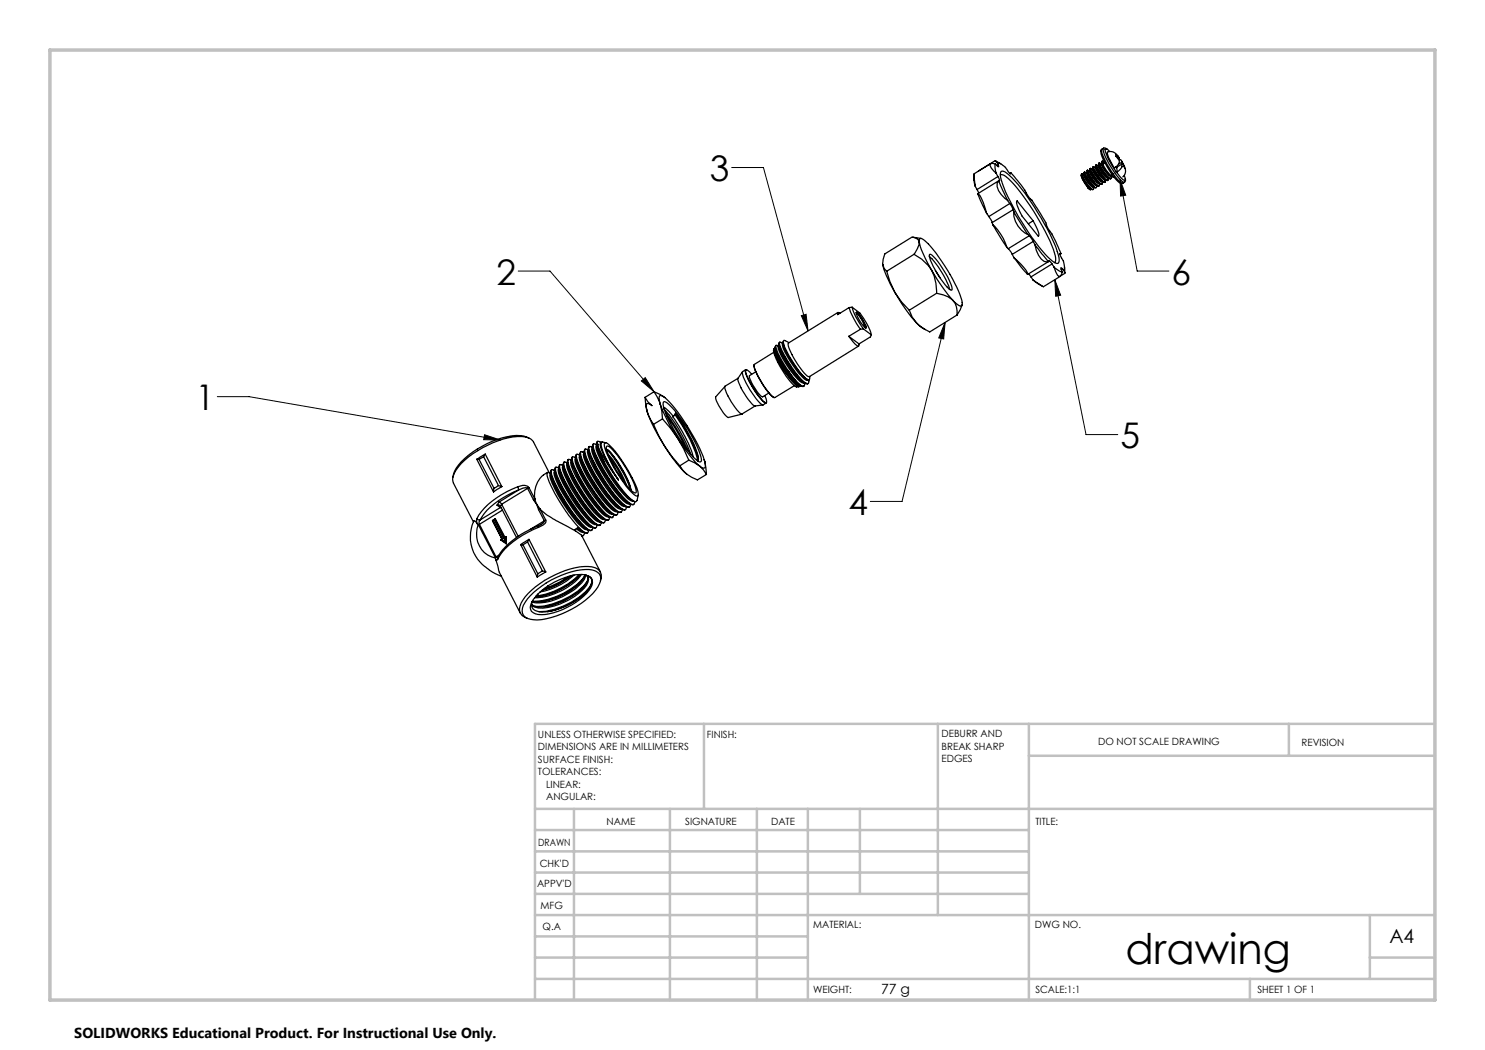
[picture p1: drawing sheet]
<svg xmlns="http://www.w3.org/2000/svg" width="297mm" height="210mm" viewBox="0 0 297 210" stroke-linecap="round" stroke-linejoin="round" font-family="sans-serif">
<g fill="none" stroke="#000" stroke-width=".25">
<path d="M194.8 34.8l.3 2.4M194.8 35v1.1l.3 1.1M195.1 37.2l.3 .7M195.4 37.9l.3 .7M195.5 38.8h.2a8.2 8.2 0 0 1 1.6 3.9M195.5 38.8l1.8 3.9M198.1 32.7l-3.4 2.1M199 32.1l-3.3 2.1M199.1 32.8a2.8 2.8 0 0 0 .1 1.8M199.1 32.8l.4 .4M199.1 32.8l-.7-.1-.4 .1a2.29 2.29 0 0 0 1.2 1.8M199.2 34.6l.4 .7"/>
<path d="M199.5 32.6l.2 .4M199.5 32.6a4.3 4.3 0 0 1 2.4 2l.2 .1M199.5 32.6l-.5-.4 1.1 .6M199.6 35.3l.3 .7-.2 .2M199.6 35.3l-4.2 2.6M199.7 33v.4l-.2-.2M199.7 33l-.2 .2M199.7 36.2l1.8 3.9M199.7 36.2a2.03 2.03 0 0 0 .5 2.7l1.3 1.2M199.7 36.2l-4.2 2.6M200.1 35a1.12 1.12 0 0 1 1.2 .4 40.2 40.2 0 0 1 7.8 10.9 14 14 0 0 1 2 5.8l-.2 .4M200.2 34.3a1 1 0 0 1 1.2 .4 36.8 36.8 0 0 1 7.4 10 21.6 21.6 0 0 1 3 7.3l-.1 .6a1 1 0 0 1-1.2-.4 43.5 43.5 0 0 1-9-13.1l-1.3-3.2a2.04 2.04 0 0 1 0-1.6z"/>
<path d="M202.1 34.7h.1M202.2 34.6l-.2 .1M202.2 34.6l-.1 .1M202.2 34.6l.3 .4a25 25 0 0 1 3.4 4.6l.2 .2a24 24 0 0 1 3.1 4.9l.4 1a17.4 17.4 0 0 1 2.6 5l-.2 .1M216.3 35.1l.2 .7M216.3 34.8l.1 .5M216.4 34.8l.3 .2M216.4 34.8h.1M216.4 35.3l-.1-.3v-.2a6.4 6.4 0 0 0 2.2 3.1l.2-.1v-.3M216.4 35.3l1 1.6a1.65 1.65 0 0 0 1.2 1h.1M216.5 35.8l1 1.4 .9 .7M216.5 35.8l1.1 1.8"/>
<path d="M216.8 34.6a4.8 4.8 0 0 0 2.1 2.9M216.9 34.9h-.1a3.4 3.4 0 0 0 1.4 2.3l.5 .2M217 34.4l.3 .2 .2-.1M217.3 34.6a4.2 4.2 0 0 0 1.9 2.5M217.4 34.2a4.7 4.7 0 0 0 2.1 3M217.4 34.1l.1-.1 .2 .7a6.8 6.8 0 0 0 2 2.4l.2-.1v-.3h-.2a4.9 4.9 0 0 1-1.8-2.4M217.5 34.1a6.2 6.2 0 0 0 2.1 3.1h.1M217.6 34.1l.3 .1M217.6 37.6l.5 .2v.2zM218 33.8a4.4 4.4 0 0 0 1.6 2.7l.1 .1M218 34.2h-.1M218.1 33.8h-.1a6.8 6.8 0 0 0 2.2 3.1l.1-.1"/>
<path d="M218.1 33.7a6.9 6.9 0 0 0 2.2 3.1h.2v-.5l-.2 .1a5.4 5.4 0 0 1-1.8-2.5M218.1 33.7h-.1M218.1 33.7l.4 .2M218.6 33.5a4.8 4.8 0 0 0 2.1 2.9M218.6 33.8l-.1 .1M218.6 33.4a7.5 7.5 0 0 0 2.2 3.1h.1M218.7 33.3l.2 .8 .7 .9a2.21 2.21 0 0 0 1.5 1.4v-.4M218.7 33.3l-.1 .1M218.7 33.3l.4 .2M218.7 33.3h.1M219.2 33.1a4.5 4.5 0 0 0 2.1 3M219.2 33.4l-.2 .1a4.2 4.2 0 0 0 2 2.5"/>
<path d="M219.3 37.1v.4a6 6 0 0 1-2.4-3.1v.1a5.9 5.9 0 0 0 2.1 3.1l.1-.1M219.3 32.9l-.1 .1a6.2 6.2 0 0 0 2.2 3.1h.2M219.3 37.5l-.1 .1M219.3 33l.4 1.1 1.2 1.5 .7 .5v-.5a4.2 4.2 0 0 1-2-2.4h.1M219.3 32.9v.1M219.3 33l.5 .1M219.7 36.6l.4 .2M219.8 32.7a4.2 4.2 0 0 0 1.5 2.7l.6 .3M219.8 32.7a6.2 6.2 0 0 0 2.2 3.1l.2-.1M219.9 32.6l.5 .1M219.9 32.6l.7 1.5a3.9 3.9 0 0 0 1.6 1.6v-.3M219.9 32.6h-.1"/>
<path d="M219.9 37.2h-.1M220.2 30.6a14 14 0 0 0 2.2 4.2M220.2 32.8l.1 .2a4.5 4.5 0 0 0 1.8 2.3M220.3 32.4a4.7 4.7 0 0 0 2.2 2.9M220.4 29.9l-.2 .2-.1 .3M220.4 32.3h-.1a6.8 6.8 0 0 0 2.3 3.1h.1M220.4 36.8l-.1 .1M220.5 32.2l-.1 .1M220.7 29.7l.3-.1 .3 .2M220.7 29.7l-.1 .1a14.1 14.1 0 0 0 4.1 6.6l.2 .1-.4 .2M220.7 29.7l-.4 .2a6.5 6.5 0 0 0 1.5 3.6 7.1 7.1 0 0 0 2.7 3.2M220.9 32.4h-.1"/>
<path d="M221 32.6l-.4 .2-.2-.5 .4 .1 .1 .3M221 36.4l-.1 .1M221.1 35.9l-.1 .1M221.5 30.5a1.73 1.73 0 0 1 2.3 1.2l-.6-.8v.4l.7 .9a1.81 1.81 0 0 1-1 1.4l-1.2-2.2zM221.9 30.3l-.5-.5h-.3a11.7 11.7 0 0 0 3.2 5.9l.7 .3-.1-.9M222.2 35.3v.2M222.4 34.8l1.2 1.5a.76 .76 0 0 0 .9 .4M222.7 35.3v.1M223.5 33.4h-.3l.2 1 .3-.2a1.43 1.43 0 0 0 .7-1.4l-1.1 .7M223.8 32h.4l.2 .4M223.8 31.7l-.2 .1M224.3 32.1a2.87 2.87 0 0 1 .6 2.9l-.4 .4"/>
<path d="M224.4 32.4l.5 .9M224.4 32.4l-.7 .4M224.9 33.3v.4M224.9 33.3h-.5M225.1 35.9v.4l-.2 .2M176.6 52.9l.2 .8 .5 .5M176.6 52.9a18.8 18.8 0 0 0 2.4 5.6M177.3 54.2l.7 2.1 1 2.2M179 58.5l1.3 1.9 1.6 1.6M179 58.5a35.2 35.2 0 0 0 4.3 6.1M182.4 47.4l-5.4 3.4-.4 1v1.1M182.8 50.9l1.6 .9 1.3 1.4 .6 .8"/>
<path d="M182.8 50.9l-5.5 3.3M183.8 48.4a21.1 21.1 0 0 0 2.5 5.6M183.8 48.4l.1-.6 .4-.1a10.8 10.8 0 0 1 3.5 3.8 28.8 28.8 0 0 1 4.6 9v.6l-.4 .1-1.4-1.1M183.8 48.4a4.9 4.9 0 0 1-1 2.5M184.2 47.7l-1.6-.3 .6 .2 .5 .4 .1 .4M185.9 51.3a17.5 17.5 0 0 1 4 6.6M185.9 50.9a4.8 4.8 0 0 1 2.4 2.4 10.5 10.5 0 0 1 2.1 4.7 .95 .95 0 0 1-1-.6 17.7 17.7 0 0 1-3.6-6.2zM186.3 54a9.8 9.8 0 0 1 1 4.7M186.3 54a38 38 0 0 0 4.3 6.1M187.1 54.1l.9 1.5M187.3 58.7a5.3 5.3 0 0 1 3.3 1.4M187.3 58.7l-5.4 3.3"/>
<path d="M197.3 42.7l.5 .6M197.8 43.3l.6 1.2M198.4 44.5l.1 .4M198.5 44.9a10.4 10.4 0 0 1 2.9 4.6M198.5 44.9l2.9 4.6M201.4 49.5l.2 .2M201.5 40.1l.5 .6M201.6 49.7l.9 1.2M202 40.7l.6 1.2M202 40.7l-4.2 2.6M202.5 50.9l.3 .6M202.6 41.9l.1 .4"/>
<path d="M202.6 41.9l-4.2 2.6M202.7 42.3l2.8 4.6M202.7 42.3a4.9 4.9 0 0 0 2.8 4.6M202.8 51.5l.5 .5a9.7 9.7 0 0 1 2.2 2.6v.3M202.8 51.5l2.7 3.4M203.4 40.2l-.1 .3 .1 .6 1 2.1 3.2 4a.73 .73 0 0 0 0-.9l-1-2.1M203.4 40.2l3.2 4M203.4 40.2h-.1M205.5 46.9l.3 .3M205.7 54.8l.5 .6M205.8 47.2l.9 1.1M205.8 47.2l-4.2 2.5"/>
<path d="M206.2 55.4l.4 .6M206.6 56l2.1 1.3M206.6 56l1.9 1.3M206.6 44.2l-.9 .6M206.7 48.3l.3 .6M206.7 48.3l-4.2 2.6M207 48.9l2.7 3.4M207 48.9a4.8 4.8 0 0 0 1.8 3.4h.9M209.7 52.3l.2-.1 .5 .6M209.7 52.3l-4.2 2.6M210.4 52.8l.4 .6M210.4 52.8l-4.2 2.6"/>
<path d="M210.8 53.4a2.86 2.86 0 0 0 1.6 1M210.8 53.4l.7 1.6 .3 .3 .3-.1 .3-.8M212 50.8l.1 .3a4.3 4.3 0 0 1 .7 3M212 50.8h.1M212.1 55.3l-3.4 2.1M212.2 50.8l-.2 .1M212.5 53.8l.3 .3M212.5 53.8l-.3-.2 .2 .8M212.5 53.8l-.2 .1M212.8 54.1l.2 .6v-.2M212.9 53.4l.1 1.1M213 54.7l-.9 .5"/>
<path d="M129 79.5l.5 2.9M129 79.5l.6 .9 .8 .7-.9-.4a.84 .84 0 0 0-.2 1.1l.2 .6M130.8 78.3l1.2 2.5M130.8 78.3l2.2 1.2M130.8 78.3l-1.8 1.2M133 79.5a36.7 36.7 0 0 1 7.8 12.4M133 79.5a.85 .85 0 0 0-1.1-.3l-.1 .6 .2 1M145 77.3l-1.9 2.1a7.7 7.7 0 0 0 2.6 4.1l2.7-.7M147.6 75.7a8.7 8.7 0 0 0 2 4.2l1 1.1 .4 .2M147.6 75.7l-2.6 1.5a5.6 5.6 0 0 0 1.3 3.2l1.1 1.6 .6 .6 .4 .2M148.5 74.4l-.9 1.3M149.1 73.9l-.6 .5a12.8 12.8 0 0 0 3.1 5.8 1.47 1.47 0 0 0 1 .8l.6-.4"/>
<path d="M149.3 73.9h-.2a6.1 6.1 0 0 0 1.5 3.7 6.8 6.8 0 0 0 2.6 3l.1-.2M150.3 74.9l-.9-.9-.3 .1a13.2 13.2 0 0 0 3.1 5.7l.7 .6 .3 .1 .1-.3-.3-1.1M150.8 73a12.8 12.8 0 0 0 3.4 6.1l.7 .4M151.2 74.4l-1.3 .7a7.6 7.6 0 0 0 2.3 4.1l.3 .2 1.3-.8M154.7 70.5l-3.9 2.5a13.5 13.5 0 0 0 3.2 5.7l.6 .7 .4 .1 3.9-2.4M154.8 69.8a11.6 11.6 0 0 0 2.8 5.4l1.5 1.8 .6 .4 .3-.2v-.1M154.8 69.8a15.5 15.5 0 0 0 4.4 7l.4 .3h.4M154.8 69.8l-.1 .1a11.6 11.6 0 0 0 2.5 5.3l1.6 1.9a.89 .89 0 0 0 1 .3M155 69.7l-.2 .1M155 69.6v.2M155 69.9a16.6 16.6 0 0 0 4.7 7M155.2 69.1l-.2 .4a16.8 16.8 0 0 0 4.5 7.2"/>
<path d="M155.7 69.3h-.1a15.8 15.8 0 0 0 4.9 7.3l.3-.1M155.7 69.2l-.5-.2a5.6 5.6 0 0 0 1.2 3.1l1.1 1.8M155.8 68.7v.6M155.8 69.2l-.2 .1M155.9 68.5l-.1 .1a9.5 9.5 0 0 0 1.5 3.4 14.8 14.8 0 0 0 3.6 4.6l.5 .2 .2-.1M155.9 69.4a16.8 16.8 0 0 0 4.6 6.9M156 68.4l-.1 .1M156.5 68.8a1.99 1.99 0 0 0 .6 1.7l1.8 3a8.9 8.9 0 0 0 2.4 2.6h.3M156.6 68.7l-.4-.2a.2 .2 0 0 0-.3 0 .2 .2 0 0 0 0 .2 18.1 18.1 0 0 0 2.6 5 7.5 7.5 0 0 0 3 3 .49 .49 0 0 0 .2-.7M156.6 68.3l.1 .5M156.6 68.6l-.1 .1M156.7 68.9a18 18 0 0 0 4.4 6.8l.4 .2h.3l-.2 .2"/>
<path d="M157 68.1l-.2-.1a1.24 1.24 0 0 0 .1 1.4l.3 .5a16.3 16.3 0 0 0 4.5 6.1l.2-.1v-.3M157 68.1l.8 .4M157.5 73.9l1.4 1.9 1.1 1.1a.48 .48 0 0 0 .5 .3 .48 .48 0 0 0 .4-.4v-.2M157.5 73.9l2 2.8M159.5 76.7l.8 .5h.5M159.7 76.9l.5 .3M160.5 76.4l.5 .3M161 76.7h.1M161.9 75.3l.1 .3M167.6 62.5l-10 6.2a14.2 14.2 0 0 0 3.8 6.5l.5 .1 9.8-6.1M169.8 67.3l.8 1.1a1.52 1.52 0 0 0 1.1 .8l.1-.4M169.8 67.3l2 1.5"/>
<path d="M169.8 61.5l-2.3 1.4 .1-.4 .4 .1M169.8 61.5a15.4 15.4 0 0 0 2.3 4.4M170.4 61.4a12.3 12.3 0 0 0 2.3 4.4M170.4 61.4a8.3 8.3 0 0 1 3.2 3.7l.6 1.8M170.4 61.4l-.6 .1M171.3 62.5l1 1.4 .7 1.6M171.4 62.5h-.2a6 6 0 0 0 2 3.1l-.2-.7M171.4 62.5l.9 1.1 .7 1.3M171.4 62.5a8.7 8.7 0 0 1 1.7 3.1M172.1 65.9l-2.3 1.4M172.7 65.8l-.6 .1M172.7 65.8l1.5 1.1"/>
<path d="M173 64.9l.1 .7M174.2 66.9l-.1 .5-2.3 1.4M181.9 62l.5 1.4 .9 1.2M183.3 64.6l.8 .8 1 .5M190.6 60.1a3.7 3.7 0 0 1 .8 2.9M191.4 63l-5.5 3.4-1.1-.6-1.5-1.2M192.3 61.3l-.9 1.7M192.4 61l-.1 .3M95.4 91.9h.4M95.4 91.9l3.3 6.5M95.8 91.9l3 5.8M96.7 91.4l-.9 .5"/>
<path d="M96.7 91.4l3 5.7M97 90.8l-1.6 1.1M97 90.8l-.3 .6M97 90.8l3.4 6.5M98.8 97.7l-.1 .7M99.7 97.1l-.9 .6M99.7 97.1l.7 .2M100.4 97.3l-1.7 1.1M103.5 97.4a1.87 1.87 0 0 1 2.2 0l.1 .1M103.5 97.4a15.3 15.3 0 0 0-8.1 6.3M103.5 97.4l.2 .6M103.7 98a15 15 0 0 0-7.7 6"/>
<path d="M103.7 98l-3.9 2.4M105.5 97.7l-.1-.1a2.5 2.5 0 0 0-1.7 .4M105.5 97.7l1.2 2.2M105.5 97.7l-5.2 3.2M105.8 97.5l-.3 .2M105.8 87.6a6.9 6.9 0 0 0-5.3 0 17.8 17.8 0 0 0-9.3 6.1l-.6 1.7M105.8 97.5l1.2 2.3M106.7 99.9l.6 .9M107 99.8l.3 1M107 99.8l-.3 .1M109.5 94.5a5 5 0 0 0-2.5 5.3M109.9 94.6l-3.2-6.2a3.1 3.1 0 0 0-3.2-1.1 18.4 18.4 0 0 0-12.3 6.7 2.88 2.88 0 0 0-.5 2.7l4 7.7"/>
<path d="M109.9 94.6l.3 .1-.2 .3a22.5 22.5 0 0 0 4.6 8.5 6.3 6.3 0 0 0 2.7 2.5l.2-.1M109.9 94.6l-.4-.1a2.23 2.23 0 0 0 .3 1.8 31.4 31.4 0 0 0 6.9 10l.8 .3 .2-.3v-.3M110.1 94.4l.1 .3M110.2 94.8a3 3 0 0 0 .6 2.2 25.9 25.9 0 0 0 6.3 8.7l.5 .3M110.3 94l-.2 .3a17.4 17.4 0 0 0 3 6.4 21.2 21.2 0 0 0 4.7 5.4h.5M110.9 94.3l.1-.1-.5-.3a1.18 1.18 0 0 0 0 1.5 31.8 31.8 0 0 0 7 10.4l.8 .3 .2-.1v-.5M110.9 94.3l-.1 .2a20 20 0 0 0 3.7 7.2 11 11 0 0 0 3.6 3.8l.2-.1M110.9 93.9l.1 .4M111.1 94.3l-.1 .1a23 23 0 0 0 5 8.8 7.2 7.2 0 0 0 2.5 2.3M111.1 93.5l-.2 .3a24.5 24.5 0 0 0 5.2 9.2 5.9 5.9 0 0 0 2.9 2.6l.1-.1M111.2 93.4l-.1 .1M111.8 93.4l.1 .3"/>
<path d="M111.8 93.7l-.6-.3-.1 .2a14.2 14.2 0 0 0 2.1 5.1 25.2 25.2 0 0 0 5.1 6.5l.8 .4 .2-.1 .1-.6M111.8 93.7l-.2 .3a22.1 22.1 0 0 0 4.7 8.4l.9 1.1a2.26 2.26 0 0 0 2 1.4M111.9 93.8a3.8 3.8 0 0 0 .6 2.1 25.2 25.2 0 0 0 6.3 8.8l.5 .2M112 92.9l-.1 .1a3.3 3.3 0 0 0 .6 2.5 34.5 34.5 0 0 0 6.2 9.1l.7 .4h.5M112.6 92.9l.1 .3M112.7 93.3a3.8 3.8 0 0 0 .6 2.1 30.6 30.6 0 0 0 5.8 8.3l1.1 .7M112.9 92.4l-.3 .3a22.3 22.3 0 0 0 4.1 7.9 15.7 15.7 0 0 0 3.6 3.9h.5M113.2 92.5l.3 .1-.1 .1M113.3 92.5l-.4-.1-.2 .4a24 24 0 0 0 5 8.9 10.2 10.2 0 0 0 2.8 2.8h.4l.2-.6M113.4 92.7l-.1 .3a25.4 25.4 0 0 0 6.4 10.3l.5 .4 .4 .2 .3-.1M113.5 92.3v.4M113.6 92.7a8.8 8.8 0 0 0 1.8 4.4 19.7 19.7 0 0 0 5.3 6.7l.3 .1"/>
<path d="M113.7 91.9l-.2 .3a16.7 16.7 0 0 0 3 6.4 21.2 21.2 0 0 0 4.6 5.4h.5M114.1 92l.2 .1M114.1 92l-.4-.1a5.2 5.2 0 0 0 1 3.3l.4 .9a33.9 33.9 0 0 0 5.4 7.3l1 .6 .3-.2 .1-.4M114.3 91.9l.1 .3M114.4 92.1l-.3 .4a20.5 20.5 0 0 0 3.7 7.1 11.2 11.2 0 0 0 3.7 3.8l.2-.1M114.4 92.2a8.9 8.9 0 0 0 1.8 4.4 20.6 20.6 0 0 0 5.1 6.5l.5 .3M114.5 91.4l-.2 .3a23.1 23.1 0 0 0 4.1 7.9 13.1 13.1 0 0 0 3.6 3.9h.4M115.1 91.3l.1 .3M115.2 91.7a3.8 3.8 0 0 0 .7 2.2 32.9 32.9 0 0 0 5.7 8.3l1.1 .7M115.4 90.9h-.1a3.2 3.2 0 0 0 .6 2.5 33 33 0 0 0 6.2 9.1l.7 .5h.5M115.9 91.1h.1l-.4-.2h-.3a11.5 11.5 0 0 0 1.5 4.1 29.5 29.5 0 0 0 5.9 7.8l.7 .2 .1-.2 .1-.4M115.9 91.2l-.1 .2a25.4 25.4 0 0 0 6.4 10.4l.6 .4 .4 .2 .2-.1"/>
<path d="M116 90.8v.3M116.1 91.2a8.8 8.8 0 0 0 1.8 4.4 21.3 21.3 0 0 0 5.1 6.5l.5 .3M116.2 90.3l-.1 .1a3.4 3.4 0 0 0 .6 2.5 36 36 0 0 0 6.2 9.1l.7 .4h.5M116.6 90.4l.3 .2M116.6 90.4l-.3-.1-.2 .1a12.1 12.1 0 0 0 2 4.8 26.4 26.4 0 0 0 5.5 7.1l.5 .2 .2-.2 .1-.5M116.8 90.3l.1 .3M116.9 90.6l-.2 .3a22.5 22.5 0 0 0 4.6 8.4l1.7 2 .6 .4 .4 .1h.2M116.9 90.7a3.8 3.8 0 0 0 .6 2.1 25.9 25.9 0 0 0 6.3 8.8l.6 .2M117.1 89.8l-.2 .1a3.4 3.4 0 0 0 .6 2.5 36 36 0 0 0 6.3 9.1l.7 .4h.5M117.7 89.8v.3M117.8 90.2a9.1 9.1 0 0 0 1.7 4.3 20.9 20.9 0 0 0 5.2 6.5l.5 .3M117.9 89.3l-.2 .3a25.2 25.2 0 0 0 5.1 9.3 6 6 0 0 0 2.9 2.6l.1-.1"/>
<path d="M118.4 89.6l.1-.1-.5-.2a1.31 1.31 0 0 0 0 1.4 32.1 32.1 0 0 0 7 10.4 .75 .75 0 0 0 1 .2l.1-.5M118.4 89.6l-.1 .3a20.6 20.6 0 0 0 3.7 7.1 11.4 11.4 0 0 0 3.7 3.8l.2-.1M118.5 89.2l.1 .4M118.6 89.6a8.8 8.8 0 0 0 1.8 4.4 22 22 0 0 0 5.1 6.5l.5 .3M118.7 88.8l-.1 .1a3.3 3.3 0 0 0 .6 2.5 34.5 34.5 0 0 0 6.2 9l.7 .5h.7M119.1 88.9l-.1-.1-.4 .1a11.5 11.5 0 0 0 2 4.9 27.5 27.5 0 0 0 5.2 6.7l.8 .4 .2-.1 .1-.5M119.3 88.8l.1 .3-.3-.2M119.4 89l-.2 .4a22.5 22.5 0 0 0 4.6 8.4l.9 1.1a2.27 2.27 0 0 0 2 1.3l-.1-.1a13.2 13.2 0 0 1-3.9-4.2l-2.1-3.6a6.9 6.9 0 0 1-1.2-3.2M119.5 88.9a30.2 30.2 0 0 0 4.2 7.1M119.5 88.9l.4 1.4 1 2.2M119.5 88.9h.1M119.6 88.3h-.1a3.4 3.4 0 0 0 .6 2.6l.8 1.6"/>
<path d="M119.9 88.4l.3 .1M120 88.4l-.5-.1v.6M120.1 88.6l-.1 .2a21.1 21.1 0 0 0 3.7 7.2M120.3 88.4l-.2 .2M120.9 92.5a30.2 30.2 0 0 0 5.5 7.5l.4 .3h.5l.3-1.3M121 88.6a3.2 3.2 0 0 1 2 1.6 26.3 26.3 0 0 1 4.6 8.4v.6a.81 .81 0 0 1-1-.5 26.6 26.6 0 0 1-5.7-9.3zM121.2 88.6l-.8-.2-.2 .3a11.5 11.5 0 0 0 2.1 5.1l1.4 2.2M121.2 89.9l.1-.1a13.8 13.8 0 0 1 3.5 4.8 10 10 0 0 1 1.4 3.4M121.3 89.9a8.8 8.8 0 0 1 2.7 3.2 15 15 0 0 1 2.2 4.8M121.4 90a20.7 20.7 0 0 1 4.6 7.9M121.4 89.2a1.4 1.4 0 0 1 1.1 .7 22.9 22.9 0 0 1 4.7 8.3v.3l-.2 .1a15.4 15.4 0 0 1-4.3-5.4l-1.2-2.7a1.15 1.15 0 0 1-.1-1.3zM121.5 90.8a21.7 21.7 0 0 1 3.8 6.2"/>
<path d="M121.9 91.5l1.6 2.3 1.3 2.6M129.3 81.9v.1M129.5 82.4l.6 1.5 .6 1M129.5 82.4a31 31 0 0 0 3.4 6.8M130.7 84.9l1 2.2 1.2 2.1M132 80.8a33.6 33.6 0 0 0 3.5 6.9M132 80.8l.5 3M132.5 83.8l3 3.9M132.5 83.8l-1.8 1.1M132.7 80.4a1.16 1.16 0 0 1 1.2 .6 29.2 29.2 0 0 1 6.4 10.7v.4l-.2 .3a4.5 4.5 0 0 1-2.3-2 29.6 29.6 0 0 1-5.1-9.2zM132.7 81.4l1 .8 1 1.1M132.9 81.9l.9 1a29.6 29.6 0 0 1 4.3 7.9"/>
<path d="M132.9 89.2l1.5 2.1 1.6 1.9M132.9 89.2a25.4 25.4 0 0 0 4.4 5.6M133.1 82.6l1.9 2.7 1.6 2.8 1 2M133.4 83.2l1.8 2.8 2 3.6M134.7 83.3l-.1 .1a26.1 26.1 0 0 1 4 8M135 82.9a25.5 25.5 0 0 1 4.5 9.3 1.96 1.96 0 0 0-.1-1.8 32.9 32.9 0 0 0-4.3-7.8l-.4 .7M135.1 82.7a28.5 28.5 0 0 1 4.6 9.2M135.5 87.7l1.2 2.1 1.1 2.2M135.5 87.7a25.4 25.4 0 0 0 4.4 5.5M136 93.2l.6 .8 .7 .8M137.3 94.8l2.2 1.2 1.8-1.1M137.8 92l2.1 1.2"/>
<path d="M137.8 92l-1.8 1.2M139.9 93.2l.8 .8 .6 .9M140.8 91.9l.2 .6a.84 .84 0 0 1-.2 1.1h-.2l-.7-.4M140.8 91.9l.5 3M141 92.3v.1M151 81.2l-2.6 1.6M152.6 81l-1.6 .2M95.4 103.7v1M95.4 103.7l.2 .2 .4 .1M95.4 104.7l-.6-.6a7.8 7.8 0 0 0 3.3 10.1l2.2 1M95.4 104.7l.2 .2M95.6 104.9a5 5 0 0 0 3.5 6.7"/>
<path d="M95.6 104.9l.1 .1M95.7 105l3.4 6.5M95.9 104.9l-.2 .1M95.9 104.9l3.3 6.5M96 104l-.2 .4 .1 .5M98.5 104.1h.1M98.5 104.1l1.9 3.7M98.5 104.2h.1M98.5 104.2l1.9 3.6M98.6 104.1l1.9 3.7M98.8 104l-.2 .1M98.8 104l1.9 3.6"/>
<path d="M98.9 103.8l-.1 .2M98.9 103.8l-.4 .3M98.9 103.8l.1 .1M98.9 103.8l1.9 3.7M99 103.9l1.9 3.6M99.1 111.5v.1M99.1 111.6l.1 .4M99.1 103.8l-.1 .1M99.1 103.8l1.9 3.6M99.2 112l.7 2.5 4.2 8.2M99.2 111.4l-.1 .1M99.2 111.4l.3 .1"/>
<path d="M99.4 101h.4l.3 .2M99.4 101l.6 .5M99.6 111.5h.1M99.6 111.8l-.2 .2h-.2M99.6 111.5v.3M99.8 100.4l.5 .5M99.8 100.4l-.4 .6M99.8 111l-.6 .4M100 101.5h.2M100 101.5l-4 2.5M100.1 101.2l3.2 6.3M100.2 108l1 .8"/>
<path d="M100.2 107.9l.9 .6M100.3 107.9l-.1 .1M100.3 108h-.1M100.3 107.9h-.1M100.3 100.9l3.3 6.4M100.3 100.9l-.2 .3M100.3 107.9l.6 .4M100.4 107.8h.1M100.4 107.8l-.2 .1M100.5 107.8l-.2 .1M100.5 102l-4.6 2.9M100.8 107.5l-.1 .1"/>
<path d="M100.9 107.5v.8M100.9 107.5l-.2 .1M101 107.4l-.2 .1M101 107.4l-.1 .1M101 107.4v1.1l-.1-.2M101 107.4l.1 .1M101.1 108.5l.1 .3M101.1 107.5v1M101.2 107.3l-.1 .2M101.2 107.3v1.5M101.2 107.3l-.1 .1M104.1 108.9l.5 .1"/>
<path d="M104.1 108.9l3.4 6.5M104.6 109l3 5.8M105.5 108.4l-.9 .6M105.5 108.4l3 5.8M105.8 107.9l-1.7 1M105.8 107.9l-.3 .5M105.8 107.9l3.3 6.5M106 119.2a18.3 18.3 0 0 1 11.1-5.3 2.74 2.74 0 0 1 3 1.3 4.2 4.2 0 0 1-1.6 3.5 18.9 18.9 0 0 1-11 5.3 3.7 3.7 0 0 1-2.8-.9 2.19 2.19 0 0 1 .3-2.6zM107.3 100.8l.7 1M107.3 100.8l.4 1.1M107.6 114.8l-.1 .6M107.6 118.8l-.4 .5"/>
<path d="M107.7 105.5l-.1-.2a16.5 16.5 0 0 0-7.6 5.4l-.4 .8M107.7 105.5a15.7 15.7 0 0 0-8.1 6.3M107.7 118.7a13.4 13.4 0 0 1 8.7-3.8 2.12 2.12 0 0 1 2.1 1.2 3.9 3.9 0 0 1-1.8 3.2 13.6 13.6 0 0 1-9.1 3.6 1.51 1.51 0 0 1-1.4-.8 1.51 1.51 0 0 1 .2-1.7zM107.7 101.9l1.2 2.3M108 101.8a24.8 24.8 0 0 0 6.3 4l2 1.3M108 101.8l-.3 .1M108 101.8l1.1 2.2M108.5 114.2l.6 .2M108.5 114.2l-.9 .6M108.9 104.2a1.59 1.59 0 0 1-1.4 1.1M108.9 104.2l-2.8 1.7M109.1 104l.1 .4-.2 .3-1.3 .8"/>
<path d="M109.1 114.4l-1.6 1M109.1 104l-.2 .2M113.7 115.3a14.9 14.9 0 0 1-4.8 2.4M114.2 115.1l-.1 .1a15.5 15.5 0 0 1-5.5 2.7M114.3 115.1a14.5 14.5 0 0 1-5.8 2.9M114.8 115l-.4 .4a14.1 14.1 0 0 1-6.4 3M115.1 106.2l-.2-.2 .7-.5 1.3 1.1h.5M115.3 105.7a1.66 1.66 0 0 0 1.4 .7M115.5 105.6l1.3 .9M115.6 115.4a15.9 15.9 0 0 1-7.7 3.8M115.9 114.9a15.6 15.6 0 0 1-8.7 4.3M116 114.9a13.3 13.3 0 0 1-8.8 4.4"/>
<path d="M116.1 116.4a14.7 14.7 0 0 1-7.8 3.9M116.3 114.9a12.4 12.4 0 0 1-9.3 4.6M116.3 107.1l3.8 7.3M116.6 117.5a15.6 15.6 0 0 1-7.5 3.8M116.7 106.5h.1M116.7 107.1l-.3 .2M116.9 115.3a14.1 14.1 0 0 1-10 5M116.9 106.5l-.2 .6h-.4M117 115a10.4 10.4 0 0 1-6.7 4.9 7 7 0 0 1-3.8 .3M117.3 115.1a1.27 1.27 0 0 1 0 1.9 12.7 12.7 0 0 1-9.6 4.6l-.8-.2-.5-.3M117.3 118.3a15.3 15.3 0 0 1-7.8 4M117.4 116.3a14.1 14.1 0 0 1-9.9 5"/>
<path d="M117.5 115.2a2.82 2.82 0 0 1-1.5 2.9 13.4 13.4 0 0 1-8.1 3.2h-.7l-.9-.4M117.5 105.9h.1M117.5 106.6h-.1M118.4 116.5a8.3 8.3 0 0 1-4.1 3.9 13.7 13.7 0 0 1-6.5 1.9M118.4 106l-.1 .1M118.4 105.4h.1M119.2 104.9h.1M119.2 105.5l-.1 .1M120 104.3l-.2 .1a6 6 0 0 1-2.7-2.5 24.7 24.7 0 0 1-4.6-8.4l.2-.3a.53 .53 0 0 0-.8-.1 8.6 8.6 0 0 0 1.6 3.9 28.7 28.7 0 0 0 5.6 7.7l.9 .3 .2-.3v-.3M120 104.4h.1M120.1 105l-.2 .1M120.1 116.2a1.94 1.94 0 0 0-1.7-2.8 15.8 15.8 0 0 0-10.4 3.3l-.9 .7a7.6 7.6 0 0 0-3.2 4.4 1.91 1.91 0 0 0 1.6 1.9"/>
<path d="M120.9 104.5l-.1 .1M120.9 103.8v.1M121.7 103.4h.1M121.7 104h-.1M122.5 102.8l-.2 .1a5.8 5.8 0 0 1-2.7-2.5 30.2 30.2 0 0 1-4.5-7.8l-.1-.7 .2-.3-.3-.2h-.4a6.9 6.9 0 0 0 1.3 3.8 29.1 29.1 0 0 0 5.8 7.9l.6 .4 .4-.1 .1-.5M122.6 102.8h.1M122.6 103.5h-.2M123.4 102.9l-.1 .1M123.4 102.3h.1M124.2 101.8h.1M124.2 102.4l-.1 .1M125.1 101.2l-.3 .1a6.3 6.3 0 0 1-2.7-2.5l-.9-1.3a20.5 20.5 0 0 1-3.7-7.1l.2-.3-.6-.3a1.31 1.31 0 0 0 .1 1.5 29.5 29.5 0 0 0 7.1 10.4l.7 .2 .2-.1v-.5"/>
<path d="M125.1 101.3h.1M125.1 101.9l-.1 .1M125.9 101.4l-.1 .1M125.9 100.7v.1M106.4 120.4a9.4 9.4 0 0 0 6.7-1.4 8.4 8.4 0 0 0 4-3.8l.1-.2 .7 .3a1.25 1.25 0 0 1 .3 1.8 11.9 11.9 0 0 1-7.2 4.9 4.9 4.9 0 0 1-4.4-.2l-.2-.3z"/>
</g>
<path d="M146.3 33.5h6.4l8.9 32.7M224 35.9l1.1 3.1-1 .2zM224 35.9l3.4 18.3h6.4M103.6 54.2h6.4l20.8 24.1M211 55.9l1.1 3.1-1 .3zM211 55.9l6.2 31h6.4M43.5 79.3h6.3l50.3 8.7M128.3 76.2l.7-.7 1.8 2.8zM160.3 63.1l.9-.2 .4 3.3zM189 64.5l-.3 3.3-1-.2zM189 64.5l-8.6 35.8h-6.3M96.9 87l3.2 1-3.4-.1z" fill="none" stroke="#000" stroke-width=".2"/>
<g fill="none" stroke="#c0c0c0" stroke-width=".5">
<path d="M140.8 144.8v17M187.6 144.8v38.2M205.8 144.8v55.2M205.8 151.2h81.2M257.8 144.8v6.4M287 144.8h-180v55.2M107 161.8h180M107 178.8h98.8M107 174.5h98.8M107 170.3h98.8M107 166h98.8M114.8 161.8v38.2"/>
<path d="M134 161.8v38.2M151.4 161.8v38.2M161.6 161.8v38.2M172 161.8v17M107 195.8h180M107 191.5h54.6M107 187.3h54.6M107 183h180M250 195.8v4.2M274 191.5h13M274 183v12.8"/>
</g>
<path d="M10 10h277v190h-277z" fill="none" stroke="#c0c0c0" stroke-width=".7"/>
<path d="M96.9 87l3.2 1-3.4-.1zM128.3 76.2l.7-.7 1.8 2.8zM160.3 63.1l.9-.2 .4 3.3zM189 64.5l-.3 3.3-1-.2zM211 55.9l1.1 3.1-1 .3zM224 35.9l1.1 3.1-1 .2z" fill="#000"/>
<text font-size="8.5" x="225.1" y="192.7">drawing</text>
<g font-size="7.1">
<text x="141.9" y="36.3">3</text>
<text x="99.3" y="56.9">2</text>
<text x="234.3" y="56.9">6</text>
<text x="39.1" y="82.1">1</text>
<text x="224.1" y="89.6">5</text>
<text x="169.7" y="103">4</text>
</g>
<text font-size="3.9" x="277.9" y="188.5">A4</text>
<text font-size="2.9" x="14.9" y="207.6">SOLIDWORKS Educational Product. For Instructional Use Only.</text>
<text font-size="2.8" x="176.2" y="198.9">77 g</text>
<g font-size="2">
<text x="107.6" y="147.6">UNLESS OTHERWISE SPECIFIED:</text>
<text x="141.4" y="147.6">FINISH:</text>
<text x="188.3" y="147.5">DEBURR AND</text>
<text x="188.3" y="150">BREAK SHARP</text>
<text x="219.6" y="149">DO NOT SCALE DRAWING</text>
<text x="260.3" y="149.2">REVISION</text>
<text x="107.6" y="150.1">DIMENSIONS ARE IN MILLIMETERS</text>
<text x="107.6" y="152.6">SURFACE FINISH:</text>
<text x="107.6" y="155.1">TOLERANCES:</text>
<text x="188.3" y="152.5">EDGES</text>
<text x="109.2" y="157.6">LINEAR:</text>
<text x="109.2" y="160.1">ANGULAR:</text>
<text x="121.3" y="165">NAME</text>
<text x="137" y="164.9">SIGNATURE</text>
<text x="154.2" y="164.9">DATE</text>
<text x="207.1" y="164.9">TITLE:</text>
<text x="107.6" y="169.1">DRAWN</text>
<text x="107.9" y="173.3">CHK'D</text>
<text x="107.4" y="177.4">APPV'D</text>
<text x="108.1" y="181.8">MFG</text>
<text x="108.5" y="186">Q.A</text>
<text x="162.6" y="185.5">MATERIAL:</text>
<text x="207" y="185.5">DWG NO.</text>
<text x="162.6" y="198.5">WEIGHT:</text>
<text x="207.1" y="198.6">SCALE:1:1</text>
<text x="251.5" y="198.6">SHEET 1 OF 1</text>
</g>
</svg>
